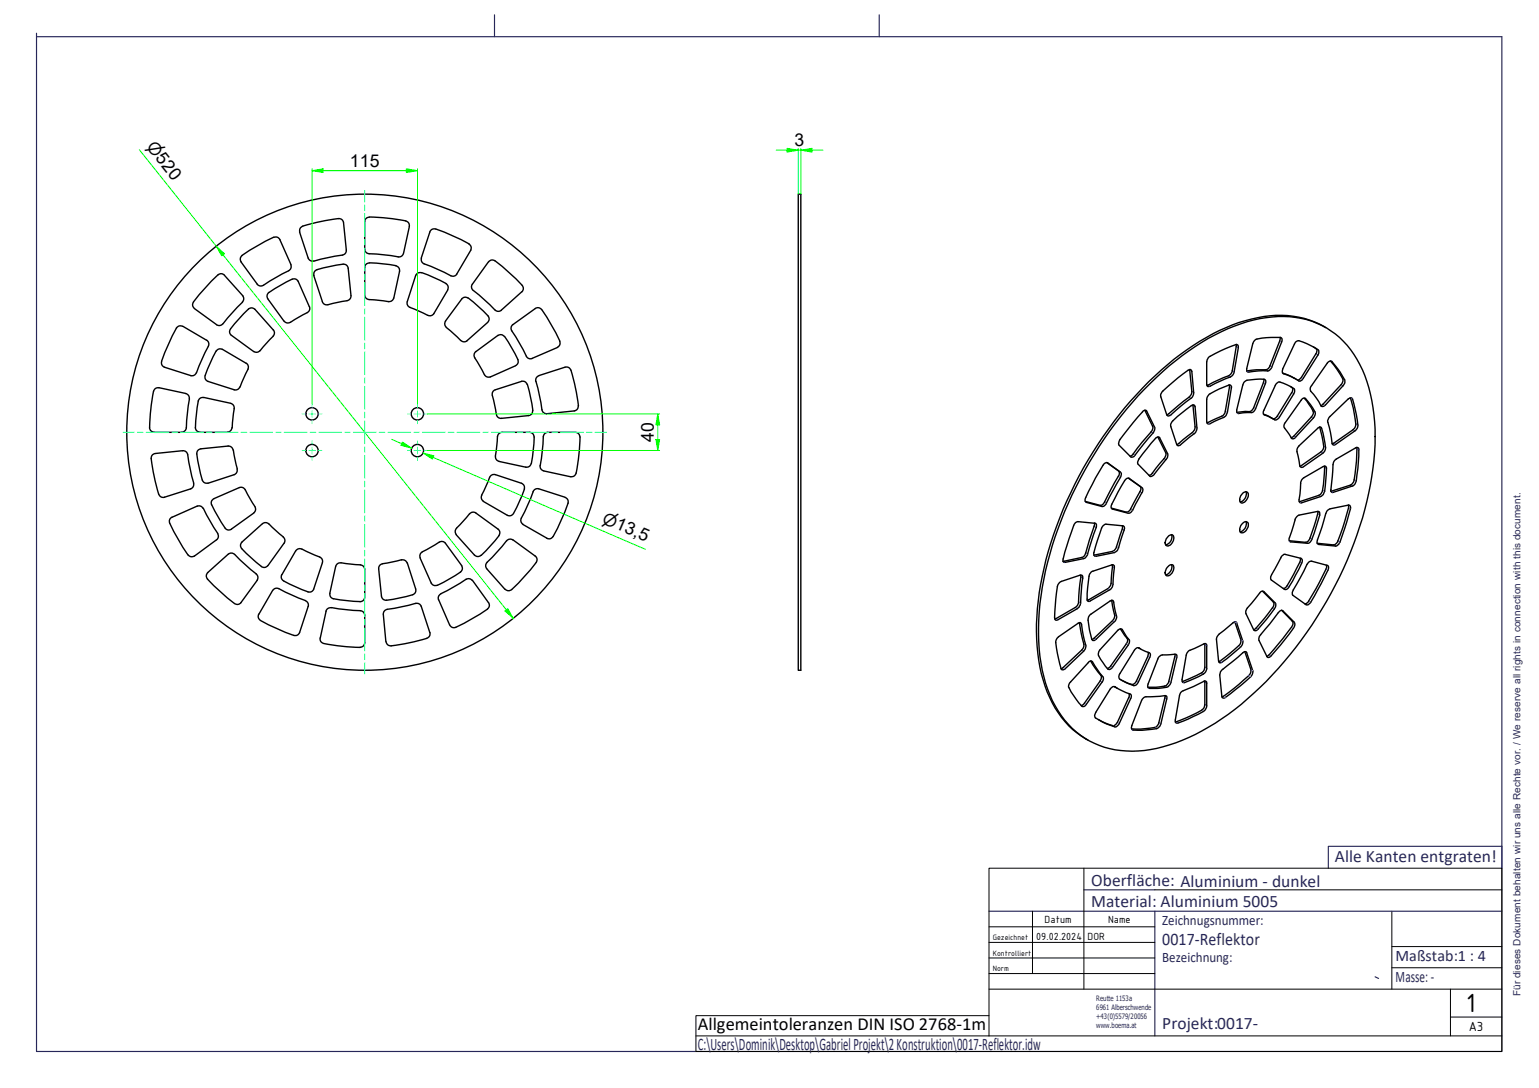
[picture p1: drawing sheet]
<svg xmlns="http://www.w3.org/2000/svg" width="420mm" height="297mm" viewBox="0 0 420 297" stroke-linecap="round" stroke-linejoin="round" font-family="sans-serif">
<!-- layer: AM_0 -->
<g fill="none" stroke="#000" stroke-width=".38">
<path d="M100.8 59.3a1.24 1.24 0 0 0-1.2 1.2M100.9 59.2l5 .4a14.8 14.8 0 0 1 5.5 1.1l.3 .4v.7l-1.5 7.3M217.9 53h.7v130h-.7zM59.5 75l-3.5 3.6a15.5 15.5 0 0 0-3.4 4.5l.1 .5 .4 .6 6 4.4a1.21 1.21 0 0 0 1.7-.2M59.5 75.1a1.24 1.24 0 0 1 1.8 0l5 5.7M65.8 71.5l4.4 6.1a1.24 1.24 0 0 0 1.7 .3l3.8-2.4 3.1-1.6M66.1 69.7a1.24 1.24 0 0 0-.3 1.8M74.7 64.8l-4.4 2.3-4.2 2.6M74.8 64.8a1.24 1.24 0 0 1 1.6 .6M76.4 65.4l3 6.8M79.4 72.3a1.24 1.24 0 0 1-.6 1.6M81.8 63.4l2.3 7.1"/>
<path d="M82.7 61.7l4.8-1.2a16 16 0 0 1 5.6-.7l.4 .3 .3 .7 .8 7.5M82.7 61.8a1.24 1.24 0 0 0-.9 1.5M84.1 70.4a1.24 1.24 0 0 0 1.6 .8M85.7 75.2l2.3 7.1M85.7 75.2a1.26 1.26 0 0 1 .8-1.6l3.2-.8a12.2 12.2 0 0 1 4.7-.5l.4 .3 .3 .6 .7 7.5M93.5 69.7l-4.4 .7-3.4 .9M94.5 68.3a1.24 1.24 0 0 1-1 1.3M99.6 60.5v7.5a1.24 1.24 0 0 0 1.2 1.3l4.4 .3 3.5 .5M100.8 71.8a1.24 1.24 0 0 0-1.2 1.2v7.5a1.24 1.24 0 0 0 1.2 1.3M100.9 71.8l3.2 .2 4 .5M108.1 72.6a1.24 1.24 0 0 1 1 1.5l-1.6 7.3M110.1 69.2a1.24 1.24 0 0 1-1.4 .9"/>
<path d="M113.5 75.2l-2.3 7.1M115.1 70.5a1.24 1.24 0 0 0 .7 1.6l6.5 2.8a1.71 1.71 0 0 0 2.2 .2l.2-.3M115.1 74.5a1.24 1.24 0 0 0-1.6 .8M115.1 74.4l3 1.2 3.7 1.8M121.7 77.4a1.24 1.24 0 0 1 .5 1.7M122.2 79.2l-3.8 6.4M128.5 68.3a1.35 1.35 0 0 0-.4-1.7l-4.5-2.2a15.1 15.1 0 0 0-5.4-1.9l-.4 .2-.5 .6-2.3 7.2M128.5 68.3l-3.8 6.5M129 77.6a1.24 1.24 0 0 0 .2 1.7l5.3 4.7a1.55 1.55 0 0 0 2.4 .7l5.5-5a1.2 1.2 0 0 0 .1-1.8M135.1 71.2a1.24 1.24 0 0 0-1.7 .3l-4.4 6.1M135.2 71.2l3.8 3.2 3.6 3.5M44.1 98.7a1.24 1.24 0 0 0 .8 1.6l7.2 2.2"/>
<path d="M48.2 89.5l-2.2 4.5-1.9 4.6M49.9 89.1a1.24 1.24 0 0 0-1.7 .5M49.9 89.1l6.5 3.8a1.24 1.24 0 0 1 .5 1.6l-2 4-1.3 3.3M59 95.8l-1.5 2.9a12.4 12.4 0 0 0-1.5 4.6l.2 .4 .6 .4 7.1 2.3M60.7 95.4l6.5 3.8M60.7 95.4a1.24 1.24 0 0 0-1.7 .5M62.9 89.8a1.24 1.24 0 0 0 .3 1.8M63.2 91.6l6.1 4.4M66.2 82.5l-3 3.1-2.3 2.8M66.2 80.7a1.24 1.24 0 0 1 0 1.8M67.2 99.2a1.24 1.24 0 0 1 .5 1.6M67.8 84.4a1.24 1.24 0 0 1 1.8 .1"/>
<path d="M67.8 84.4l-2.8 2.9-2.1 2.5M69.6 84.4l5 5.7a1.24 1.24 0 0 1-.1 1.7M71 95.7a1.24 1.24 0 0 1-1.7 .3M73.1 81.6a1.21 1.21 0 0 1 .4-1.8l2.7-1.7a11.2 11.2 0 0 1 4.3-2l.5 .2 .4 .6 3.1 6.8M73.2 81.6l4.3 6.1M74.6 91.8l-3.6 3.9M83.9 85.4l-4 2.2a1.5 1.5 0 0 1-2.3 .1M84.5 83.7a1.24 1.24 0 0 1-.6 1.6M95.8 80.7a1.49 1.49 0 0 1-1.8 1.5l-3.7 .8a1.49 1.49 0 0 1-2.3-.6M100.8 81.8l5.3 .6M107.5 81.4a1.24 1.24 0 0 1-1.5 .9M111.2 82.4a1.49 1.49 0 0 0 1.4 1.8l4.2 1.9"/>
<path d="M118.4 85.6a1.24 1.24 0 0 1-1.6 .5M121.9 89.4l3.4 3a1.51 1.51 0 0 0 2.2 .6M127.8 81.4a1.22 1.22 0 0 0-1.8 .2l-4.4 6.1a1.24 1.24 0 0 0 .3 1.7M127.8 81.3l2.5 2.1a11.9 11.9 0 0 1 3.2 3.5v.5l-.4 .6M129.9 96a1.5 1.5 0 0 0 .1 2.3l1.9 3.3a1.49 1.49 0 0 0 2 1.3M133.1 88.1l-5.6 4.9M136 91.6l-6.1 4.4M136 91.6a1.24 1.24 0 0 1 1.7 .3l1.8 2.7 1.9 3.6M139.7 90.3l3.6 6.1a1.68 1.68 0 0 0 1.6 1.6l7.3-3.1M140 88.6a1.24 1.24 0 0 0-.3 1.7M141.4 98.2a1.24 1.24 0 0 1-.7 1.6l-6.8 3.1M147.9 84.5a1.24 1.24 0 0 0-1.8-.3l-6.1 4.4"/>
<path d="M147.9 84.5l2.6 4.2a13.8 13.8 0 0 1 2.4 5.2l-.2 .4-.5 .5M329.9 97.6a28.9 28.9 0 0 1 7.9-3.5l.2 .2 .1 .6-1.2 6.9-.4 .6-.6 .5-5.8 2.6h-.4l-.3-.5v-6.2zM337.5 94l-1.1 7.2-.4 .9-.6 .5-5.9 2.7M342.5 93l.2-.2a19.2 19.2 0 0 1 7.1-.6l.2 .3v.6l-3.1 7.7-.6 .5h-2.8l-2.8 .3-.3-.3v-.7l1.6-6.8zM349.4 92.1v1l-2.8 7.1-.4 .5-.4 .3h-2.8l-2.6 .3M353.7 93.4l.7-.4a15.1 15.1 0 0 1 5.6 2.8l-.2 1.2-4 6.3-.4 .5-.4 .3-.4-.1-2-1.1-2.3-.9-.2-.4 .1-.9zM358.6 94.7l.9 .8-.1 .9-4.1 6.6-.7 .7h-.4M361.9 89.5a26 26 0 0 0-20.2-2.4 55.8 55.8 0 0 0-22.9 12.5 106.1 106.1 0 0 0-35.1 62.2 53.7 53.7 0 0 0 2.2 27.1 25 25 0 0 0 11.1 13.1M362.5 98.9l.9-.3a15 15 0 0 1 3.8 5.6l-.6 1.1-4.8 5.3-.4 .3h-.7l-1.4-2.3-1.5-1.8-.1-.7 .2-.6zM363.2 98.5l2.6 3.6 .8 1.3v.8l-.5 .8-4.8 5.3-.7 .4M42.1 118h7.5M43.4 105.8l7.3 1.7a1.24 1.24 0 0 1 1 1.4"/>
<path d="M43.4 105.9a1.3 1.3 0 0 0-1.5 .9l-.7 4.9a17.3 17.3 0 0 0-.2 5.7l.4 .4 .7 .2M51.7 108.9l-.8 7a1.53 1.53 0 0 1-1.3 2.1M53.6 101.8a1.24 1.24 0 0 1-1.6 .7M54.1 109.5a1.24 1.24 0 0 1 1.5-1l7.3 1.6M54.1 109.5l-.5 3.2a13.2 13.2 0 0 0-.1 4.7l.4 .4 .7 .2M54.6 118h7.5M63 110.1a1.48 1.48 0 0 1 .8 2.2l-.4 4.5M63.3 116.8a1.24 1.24 0 0 1-1.2 1.2M65.5 105.7a1.24 1.24 0 0 1-1.6 .7M67.7 100.8l-2.2 4.9M134.4 108l1.1 5.1M135.2 106.4a1.24 1.24 0 0 0-.8 1.5"/>
<path d="M135.5 113.1a1.24 1.24 0 0 0 1.4 1.1M142.3 104.1a1.24 1.24 0 0 1 1.6 .9M142.4 104.1l-7.1 2.3M144 104.9l.8 3.2 .7 4M144.3 113.5l-7.5 .7M145.4 112.1a1.24 1.24 0 0 1-1.1 1.4M145.8 119.3a1.24 1.24 0 0 0-1.2-1.3h-7.5a1.48 1.48 0 0 0-1.3 2l-.4 3.7a1.52 1.52 0 0 0 .8 2.2M145.8 119.3l-.2 3.2a11 11 0 0 1-.9 4.7l-.4 .3h-.8M146.3 104.1l1.5 6.9a1.71 1.71 0 0 0 1.1 1.9h.4M147.1 102.6a1.24 1.24 0 0 0-.8 1.5M149.5 118h7.6a1.24 1.24 0 0 1 1.2 1.3M149.6 118a1.53 1.53 0 0 0-1.3 2.1l-.8 7"/>
<path d="M155.8 101.1a1.24 1.24 0 0 0-1.5-.9l-7.2 2.3M155.9 101.1l1.2 4.8 .8 4.9M157.9 110.8a1.24 1.24 0 0 1-1.2 1.4l-7.4 .8M158.4 119.3l-.4 5-.7 4.9M312.1 112.2l.7-.2 .3 .3 2.1 4.3v.8l-.4 .8-5.1 6.3-.8 .3-3.3-3.2-.2-.5 .1-.5 1.5-2.2zM312.4 106.3a67.2 67.2 0 0 1 28.2-18.5 28 28 0 0 1 20.2 1 25.8 25.8 0 0 1 12.9 17 60.4 60.4 0 0 1 0 28.7 106.8 106.8 0 0 1-36.6 59.2 52.2 52.2 0 0 1-24.7 11.2 23.5 23.5 0 0 1-25.8-15.2 48.3 48.3 0 0 1-2.9-22.7 101.3 101.3 0 0 1 17.8-47.3l6-8zM312.5 112l2.1 4.3 .1 .8-.4 .8-2.6 2.9-2.5 3.4-.7 .3M315.5 119.7l.6-.4 .4 .1 2.3 4.5v.5l-.1 .6-3.8 4.8-.9 .3-3.4-3.4v-.5l.4-.9 1-1.5zM316.1 119.3l2.2 4.3v.8l-.5 .8-3.4 4.3-.7 .3M317.5 106.7l5.5-4.6 1.6-1.1h.6l.2 .4 .5 5.8-.2 .9-.3 .5-5.7 4.7-.7 .3-.5-.4-1.6-5.1v-.5zM320 115.1l4-3.4 1.2-1 .7-.2 .4 .5 .5 5.8-.2 .9a2.93 2.93 0 0 1-1.8 1.6l-2.7 2.3-.6 .1-1.9-5.4zM324.8 100.9l.6 6-.2 .8-.6 .7-6.1 4.9"/>
<path d="M325.7 110.5l.6 6-.2 .9-.6 .7-4.2 3.3M330.1 107.6l2.8-1.4 2.6-1.1h.4l.3 .4-1.1 7.1-.4 .9-.6 .5-4.2 1.7-.3-.1-.2-.5v-6.1l.2-.6zM335.6 105.1l.1 .5-1.4 7.3-.5 .6-4.3 1.9M339.7 104.3a2.3 2.3 0 0 1 1.9-.6l3.5-.1 .5 .3v.5l-2.8 7.2-.5 .8-.5 .2-3.8 .3-.3-.3-.1-.7 1.7-6.8zM344.9 113.1l2.7 1.2M345 103.6l-.1 .8-2.6 6.9-.5 .8-.7 .3-3.5 .2M348.5 104.7l.5-.4a9.1 9.1 0 0 1 4.4 2.1l-.2 1.2-4 6.4-.6 .5-.6 .1-2.9-1.4-.2-.6zM350.1 101.8l3.7 1.7M352.3 105.5l.6 .6-.1 .9-4.1 6.7-.7 .6h-.5M355.6 108.8l.5-.1a9.9 9.9 0 0 1 3 4.3l-.5 1.1-5.1 5.5-.8 .1-2.1-3v-.8zM356 108.7l1.3 1.6a3.2 3.2 0 0 1 1.2 2.7l-.5 .8-4.8 5.3-.7 .4M360.3 116.6l.6 2.6a6 6 0 0 1 .4 3.2l-.5 .8-5.9 4.1"/>
<path d="M362.8 114l5.3-5.1 .9-.3a25.2 25.2 0 0 1 1.6 8l-.7 1.1-5.5 3.8h-.4l-.3-.5-.5-3-.7-3zM368.7 108.6a30.1 30.1 0 0 1 1.4 7.7l-.7 1-5.7 3.9M49.8 123l-7.4 .8a1.26 1.26 0 0 0-1.1 1.4l.8 4.9a14.8 14.8 0 0 0 1.7 5.4l.4 .3h.7l7.2-2.3M49.9 123.1a1.24 1.24 0 0 1 1.3 1l.8 4.4 .9 3.4M52.8 131.9a1.24 1.24 0 0 1-.8 1.6M53.8 138.2a1.24 1.24 0 0 1 1.6 .6M53.8 138.2l-6.8 3a1.24 1.24 0 0 0-.7 1.6l2.3 4.5 2.7 4.2M54.8 122.5a1.24 1.24 0 0 0-1.1 1.4l.6 3.2a12 12 0 0 0 1.3 4.6l.5 .2h.7M55.5 138.8l2.1 3.9 1.9 2.9M57.8 137.8l1.5 2.9a13.4 13.4 0 0 0 2.7 3.9l.5 .1 .7-.2M62.3 121.8a1.24 1.24 0 0 1 1.3 1.1M62.3 121.8l-7.5 .7"/>
<path d="M63.7 122.9l1.1 5.1M63.9 129.6l-7.1 2.3M64.7 128.1a1.24 1.24 0 0 1-.8 1.5M65.3 133.1l-6.9 3.1a1.24 1.24 0 0 0-.6 1.6M65.3 133.1a1.49 1.49 0 0 1 2 1.3l2.3 3.9M69.6 138.3a1.24 1.24 0 0 1-.3 1.7l-6.1 4.4M132 136.9l6.4 3.7M133.7 130.3l-1.9 4.2a1.51 1.51 0 0 0 .2 2.4M135.2 129.6a1.24 1.24 0 0 0-1.5 .7M135.3 129.6l7.1 2.3M136.2 126l7.4 1.6M142.3 131.9a1.24 1.24 0 0 1 .8 1.6"/>
<path d="M143.2 133.5l-1.2 3a12.5 12.5 0 0 1-2.3 4.2l-.5 .1-.7-.1M145.6 134.2l-2.9 6.5a1.71 1.71 0 0 0-.2 2.2l.3 .2M147.1 133.5a1.24 1.24 0 0 0-1.6 .7M147.1 133.5l7.1 2.2M147.5 127.1a1.24 1.24 0 0 0 .9 1.4M148.5 128.6l7.3 1.6M154.3 135.8a1.24 1.24 0 0 1 .8 1.6l-1.9 4.6-2.2 4.5M157.3 129.2a1.24 1.24 0 0 1-1.5 .9M301.5 126.5l.5-.2 .4 .1 3.5 2.5 .2 .4-.2 1.1-4 7.3-.6 .5-.4 .1-4.4-1.2-.3-.5a56.1 56.1 0 0 1 5.3-10.1zM302.1 126.3l3.3 2.3 .2 .6-.1 .6-3.9 7.2-.6 .8-.6 .2-4.1-1.1M307.2 131l.5-.4h.6l3.5 2.5 .2 .6-.1 .6-2.7 4.9-.5 .7-.5 .2-4.5-1.1-.4-.5 .2-.8 1.7-3.3zM308 130.5l3.3 2.3 .2 .3-.2 .9-2.8 5.2-.6 .5-.4 .1-4-1.1"/>
<path d="M339.2 134.7a.87 .87 0 0 1 1.2-.4 .87 .87 0 0 1 .4 1.1 2.24 2.24 0 0 1-1.8 1.9 1.62 1.62 0 0 1 .2-2.6zM340.2 134.2a2.24 2.24 0 0 1-1.6 2.8M354.6 121.7l5.3-4.9 .7-.2a19 19 0 0 1 1.2 6.1l-.7 1-5.7 3.9-.4-.1-.2-.4-.7-3.8v-.8zM355.7 130.6l5.6-3.2 .4-.2 .3 .2a27.5 27.5 0 0 1-.6 7.3l-.8 .9-5.6 1.7-.4-.9 .4-3a3.5 3.5 0 0 1 .3-2.4zM359.7 139.6l-5.1 1-.4 .3-.6 .7-1.7 5.5 .1 .7 .4 .1 4.5 .4 .7-.2a25.9 25.9 0 0 0 2.7-8l-.2-.4-.4-.1a26.6 26.6 0 0 1-2.4 7.9l-.9 .6-4.4-.5M361.6 127.2a31.6 31.6 0 0 1-.7 7.2l-.9 .8-5.3 1.8M362.4 139.4l.7-.5 5-1 .4 .1 .2 .4a50.7 50.7 0 0 1-3.2 10.2l-.9 .5-4.6-.5-.3-.2v-1l2.2-7.2zM364.4 125.7l5.7-3.4 .5-.1 .3 .2a38.5 38.5 0 0 1-.9 9.5l-.6 .7-5.6 1.9-.5-.3 .6-7.3zM368.2 137.9a44.6 44.6 0 0 1-3.3 10.4l-.6 .5-4.7-.5M370.4 122.2a38.2 38.2 0 0 1-.9 9.4l-.8 .8-5.4 1.8M59.4 145.7a1.22 1.22 0 0 1-.3 1.7l-6 4.4a1.24 1.24 0 0 1-1.8-.3M64.1 151.4a1.27 1.27 0 0 0-1.8-.1l-5.6 5a1.28 1.28 0 0 0-.1 1.8l3.6 3.5a15.5 15.5 0 0 0 4.5 3.4l.5-.1 .6-.4 4.4-6.1"/>
<path d="M64.1 151.4l5.2 4.8a1.54 1.54 0 0 1 .9 2.2M66.1 148a1.24 1.24 0 0 0-.1 1.8l2.3 2.2 3.1 2.7M71.6 143l-5.6 5M71.7 143a1.24 1.24 0 0 1 1.7 .1M73.1 154.4a1.24 1.24 0 0 1-1.8 .3M73.4 143l3.3 3.1a1.51 1.51 0 0 1 .9 2.2l-4.4 6.1M76.9 156.9a1.24 1.24 0 0 0 .5 1.7M82.4 149.9a1.24 1.24 0 0 0-1.7 .5l-3.7 6.5M82.4 149.9l4.9 2.2M87.3 152.1a1.24 1.24 0 0 1 .7 1.5l-2.3 7.2a1.22 1.22 0 0 1-1.6 .8l-3.8-1.5-2.9-1.5M93.1 153.7a1.24 1.24 0 0 0-1.4 .9l-1.7 7.4M93.1 153.6l5.3 .6"/>
<path d="M98.4 154.2a1.24 1.24 0 0 1 1.2 1.3v7.5M109.6 152.9a1.24 1.24 0 0 1 1.5 .8M109.6 152.8l-4.4 1a1.49 1.49 0 0 0-1.8 1.5l.7 7.4M111.2 153.7l2.3 7.1a1.24 1.24 0 0 1-.9 1.6M114.7 152.3l3 6.8a1.24 1.24 0 0 0 1.7 .7M115.3 150.7a1.24 1.24 0 0 0-.6 1.6M119.9 148l-4.6 2.6M119.9 148a1.24 1.24 0 0 1 1.7 .3l4.4 6.1M124.5 146l5 5.6M126 154.4a1.24 1.24 0 0 1-.3 1.8l-2.7 1.7-3.6 1.9M127.2 158.2a1.24 1.24 0 0 1 1.7 .3M127.2 158.1l-2.9 1.9-3.9 2.1"/>
<path d="M128.2 140.3l-3 3.4a1.51 1.51 0 0 0-.6 2.2M128.2 140.3a1.24 1.24 0 0 1 1.7-.3l6.1 4.4a1.22 1.22 0 0 1 .2 1.8l-2 2.5-2.8 2.9M129 158.4l4.4 6.1a1.24 1.24 0 0 1-.3 1.8l-4.2 2.7-4.4 2.3M129.5 151.5a1.24 1.24 0 0 0 1.8 .1M133 153.5a1.24 1.24 0 0 0-.1 1.8l5 5.6M138.3 147.6l-2.3 2.8-3 3.1M140 147.4a1.24 1.24 0 0 0-1.7 .3M140 147.4l6.1 4.4a1.24 1.24 0 0 1 .3 1.7l-3.2 3.9a15.4 15.4 0 0 1-4.2 3.9l-.5-.1-.6-.3M142.7 143.2l6.6 3.7a1.24 1.24 0 0 0 1.7-.4M289.2 159.1l5.7-2.1h.4l.3 .3-.6 7.3-.4 1.2-5.8 3.4-.4 .1-.4-.2a42.1 42.1 0 0 1 .9-9.5zM293.6 142.7l.7-.3 4.8 .5 .2 .3v.8l-2.4 7.6-.6 .7-.5 .2-5 1-.5-.2-.1-.5a64.5 64.5 0 0 1 3.2-9.9zM295 157l-.6 7.6-.2 .6-.6 .6-5.6 3.2"/>
<path d="M297.9 156.2l5.6-2h.5l.2 .3-.4 5.1-.6 1.3-5.8 3.3-.5-.2a28.1 28.1 0 0 1 .6-7.3zM298.6 151.6h.1M298.8 142.8l-.1 .9-2.3 7.2-.4 .9-.7 .4-5 1.1M301.1 143.6l.8-.5 4.7 .5 .3 .1 .1 .5-1.6 5.4-.5 .8-.7 .5-5 1-.4-.1-.2-.4a35.9 35.9 0 0 1 2.5-7.8zM303.7 154.2l-.5 5.6-.7 .9-5.7 3.2M306.4 143.6v.8l-1.7 5.1-.3 .6-.7 .4-5 1.1M318.6 154.9l.3-.2a.84 .84 0 0 1 1.1-.5 .84 .84 0 0 1 .4 1.2 1.95 1.95 0 0 1-2 1.7l-.3-.7zM319.2 146.2a.8 .8 0 0 1 1-.1 .8 .8 0 0 1 .2 1.1 1.95 1.95 0 0 1-1.8 1.8h-.2a2.01 2.01 0 0 1 .8-2.8zM319.8 146a2.22 2.22 0 0 1-1.6 2.8M319.8 154.2a2.19 2.19 0 0 1-1.6 2.7M339 143.2a1 1 0 0 1 .8-.8 1 1 0 0 1 1 .5 2.11 2.11 0 0 1-2.1 2.5l-.2-.4v-.7zM340.2 142.4a2.3 2.3 0 0 1-1.6 2.8"/>
<path d="M350 151.8l.7-.5 4.5 1.1 .3 .6a27.9 27.9 0 0 1-4 7.7l-.5 .3-.4-.1-3.5-2.5-.2-.4 .3-1.1zM355 152.4v.5a39.9 39.9 0 0 1-4 7.5l-.7 .2M357.4 153.4l.7-.2 4.2 1.2 .3 .2 .1 .5a57.2 57.2 0 0 1-5.3 9.8l-.5 .2h-.3l-3.6-2.6-.2-.3 .3-1.1 3.7-7zM362.1 154.3v.8a61.2 61.2 0 0 1-5.2 9.5l-.7 .3M74.4 161.2l-3.7 6.5M74.5 161.2a1.24 1.24 0 0 1 1.6-.5l4 2 3.3 1.3M83.4 164a1.24 1.24 0 0 1 .7 1.6M84.1 165.5l-2.3 7.2a1.24 1.24 0 0 1-1.6 .8l-4.6-1.9a15.4 15.4 0 0 1-5-2.7l-.1-.5 .2-.7M90.1 162a1.24 1.24 0 0 0 1 1.5l4 .5 3.2 .2M90.4 165.9a1.24 1.24 0 0 0-1.4 1l-1.6 7.3a1.19 1.19 0 0 0 1 1.5l4.9 .7 5 .4M90.5 165.9l7 .8a1.53 1.53 0 0 1 2.1 1.3M99.6 163a1.24 1.24 0 0 1-1.3 1.3"/>
<path d="M99.6 168v7.5a1.24 1.24 0 0 1-1.3 1.2M104.6 167.8l.7 7.4M105.7 166.4a1.24 1.24 0 0 0-1 1.3M112.7 162.4l-3.2 .8a12.2 12.2 0 0 1-4.7 .5l-.4-.3-.3-.6M113.5 164.8a1.24 1.24 0 0 1 1.5 .8M113.5 164.7l-3.4 .9-4.4 .8M115 165.5l2.4 7.2a1.3 1.3 0 0 1-.9 1.6l-4.8 1.2a15.9 15.9 0 0 1-5.6 .7l-.4-.3-.3-.7M119.8 163.8l2.9 6.8M120.3 162.2a1.24 1.24 0 0 0-.6 1.6M122.8 170.6a1.24 1.24 0 0 0 1.6 .7M288.6 174.2l5.9-4.2h.5l.2 .3 .5 3.1 .8 3-.3 .9-5.4 5.2-.9 .4a25.2 25.2 0 0 1-1.6-8zM294.7 170l1.2 5.9-.1 .7-.5 .9-5.2 4.9-.4 .1"/>
<path d="M297.6 167.9l5.9-4 .5 .2 .5 2.8a2.24 2.24 0 0 1 .2 2.1l-.2 .5-5.3 5-.4 .4h-.5a14.3 14.3 0 0 1-1.1-6.4zM303.5 163.9l.9 4.2-.3 .9-5.6 5.4-.4 .1M305.2 172.1l.7-.4 .5 .2 1.1 1.9 .9 .9-.1 .9-4.8 6.8-.7 .4-.3-.1-.7-.9-1.3-1.8-.6-1-.1-.5 .6-1.2zM305.9 171.7l1.8 2.6 .1 .9-4.8 6.9-.7 .4M309.9 177.3l.4-.4 .5-.1 2.9 1.4 .3 .2 .1 .5-3.3 7.3-.6 .8-.7 .2-2-.8-1.8-1-.3-.6 .2-.6zM310.8 176.8l.5 .4M313.4 178.1v1.1l-3.5 7.3-.9 .4-2.9-1.2M320.7 178.6l-2.2 .2a1.99 1.99 0 0 0-1.8 .3l-.5 .5-2.8 7.1v1.1a11.3 11.3 0 0 0 5.6-.4l.7-1 1.6-7.1-.1-.5-.3-.2h-.2l.1 .4-1.8 7.4-.5 .7-2.8 .5h-2.3M324.4 177.8l4.2-2 .5-.1 .3 .2v6.8l-.2 .7a14.4 14.4 0 0 1-6.2 3l-.3-.9 1.1-6.6zM328.9 175.7v6.5l-.4 1.1a21.4 21.4 0 0 1-5.7 2.7M332.9 173.1l3.9-3.2h.8l1.7 5.3-.2 .9a33.6 33.6 0 0 1-5.9 4.9l-.4-.2-.1-.3-.6-5.9 .2-.8zM337.1 169.8l1.7 4.9-.1 .8a4.1 4.1 0 0 1-1.8 1.9l-4.2 3.2"/>
<path d="M339.9 177.9l1.6 4.9-.2 1.1a45.3 45.3 0 0 1-7.7 6.4M344 161.7l.5-.3 .6 .1 3.1 3.1 .1 .7a28.3 28.3 0 0 1-5.3 6.8l-.4 .1-.3-.3-2.1-4.3-.1-.8 .5-.8zM344.7 161.4l2.9 2.9 .1 1a39.6 39.6 0 0 1-5.2 6.5l-.2 .1M349.2 167l.7-.4 .3 .1 3.2 3.2 .1 .7a38 38 0 0 1-6.7 8.6l-.5 .3-.4-.1-2.2-4.5v-.5l.5-1.1zM349.9 166.6l2.9 3 .1 1a61.9 61.9 0 0 1-6.8 8.5l-.3 .1M297.3 180.6l.7-.1 .3 .2 2.9 4.2v.5l-.1 .6-4.6 6.3-.3 .5-.5 .1a15.2 15.2 0 0 1-4-5.6l.3-.9zM297.8 180.5l2.9 4.1v.5l-.3 .8-4.4 6.1-.9 .6M303.3 187.9l.4-.4h.7l1.9 1.1 2.4 .9 .2 .4-.1 .6-3.2 7-.9 .9a14.1 14.1 0 0 1-5.7-2.5l-.2-.5 .3-.9zM304.2 187.4l.9 .5M308.2 189.3l.1 .9-3.2 7-.9 .9a11 11 0 0 1-4.4-1.6M318 189.9l-5.3 .3-.7 .5-3 7.4v1a14.8 14.8 0 0 0 7.2-.4l.7-1.1 1.6-6.7v-.8l-.3-.2h-.2l.1 .4-1.8 7.3-.6 .8-4.3 .7-2.5-.1M322.3 189.1l.7-.5 5.8-2.7 .6 .2v6.9l-.4 .9a31.9 31.9 0 0 1-7.9 3.5l-.2-.3v-.5l1.1-6.7z"/>
<path d="M328.9 185.9v6.5l-.2 .9a21.2 21.2 0 0 1-7.8 3.8M333.6 182.9l5.7-4.7 .7-.3 .3 .1 1.7 5.1-.2 1.2a42.9 42.9 0 0 1-7.7 6.3l-.4-.1-.1-.5-.6-5.7 .2-.9z"/>
<circle cx="85.2" cy="113" r="1.68"/>
<circle cx="99.6" cy="118" r="65"/>
<circle cx="114" cy="113" r="1.68"/>
<circle cx="85.2" cy="123" r="1.68"/>
<circle cx="114" cy="123" r="1.68"/>
</g>
<!-- layer: AM_TANG -->
<g fill="none" stroke="#8080ff" stroke-width=".27">
<path d="M337.5 94.6l.6 .3M346.7 99.9l.5 .3M349.4 93.1l.5 .3M359.2 96.6l.6 .4M359.3 95.2l.6 .3M363.3 98.5l.3 .2M312.6 112l.5 .3M314.3 117.9l.5 .3M314.6 116.3l.6 .3M316.2 119.3l.4 .3M319.1 113l.6 .3M324.6 108.4l.5 .4"/>
<path d="M324.8 101.1l.6 .3M325.4 106.9l.5 .3M325.5 118.1l.5 .3M325.7 110.7l.6 .3M326.3 116.5l.5 .3M329.8 115.4l.5 .3M329.8 105.1l.5 .4M333.5 113.7l.6 .3M334.5 112.3l.6 .3M335.4 102.6l.5 .3M335.7 105.6l.5 .4M336.4 101.2l.5 .3"/>
<path d="M337.6 112.6l.6 .3M340.4 101.3l.5 .3M341.1 112.4l.5 .2M342.3 111.3l.5 .3M344.9 104.4l.5 .4M345.1 113.2l.1 .1M345.5 101l.6 .3M348.7 113.7l.5 .3M350.3 102h.1M352.6 107.2l.6 .4M352.7 105.8l.6 .3M353.2 119.1l.5 .3"/>
<path d="M355.3 103l.5 .3M356.2 108.7l.2 .1M358 113.8l.6 .3M358.5 112.2l.5 .3M360.3 116.6l.5 .4M361.3 110.3l.5 .3M366.1 105l.5 .3M366.6 103.4l.5 .3M368.7 108.6l.6 .4M369.4 117.3l.5 .4M370.1 115.7l.6 .4M296.4 137l.1 .1"/>
<path d="M300.4 138l.5 .3M301.6 137l.5 .3M302.3 126.4h.1M303.5 138.9l.2 .1M305.3 130l.6 .4M305.4 128.6l.5 .3M307.5 139.8l.5 .3M308.2 130.5l.1 .1M308.7 138.9l.5 .3M309.4 123.9l.5 .4M311.2 134.2l.5 .3M311.3 132.8l.5 .3"/>
<path d="M314.6 129.2l.5 .3M317.8 125.2l.5 .3M318.3 123.6l.5 .3M321.8 121.1l.5 .3M354.8 137l.5 .3M355.3 127.1l.6 .3M360 135.2l.6 .4M360.6 123.4l.5 .3M361.1 133.8l.5 .4M361.4 121.8l.5 .4M361.6 127.6l.5 .3M363.5 134.1l.5 .3"/>
<path d="M364.1 121l.5 .3M368.2 138.6l.5 .3M368.7 132.4l.5 .3M369.7 131l.6 .3M370.5 122.5l.5 .3M290.3 153.3l.5 .2M295.1 157.5l.5 .3M295.3 152.2l.5 .3M296.4 150.9l.5 .3M298.7 143.7l.6 .3M298.7 151.6l.5 .3M303.3 159.2l.5 .4"/>
<path d="M303.7 154.7l.5 .3M303.7 150.5l.5 .4M304.8 149.3l.6 .3M306.4 144.4l.5 .3M351.4 159.9l.5 .3M352 147.8l.4 .1M354.8 153.5l.5 .3M356.4 148.1l.5 .2M357.6 146.9l.5 .3M359.7 148.4l.3 .2M359.7 140.3l.6 .3M362 155.4l.5 .3"/>
<path d="M364 148.8l.6 .3M365.3 147.7l.5 .3M288.3 168.9l.5 .3M293.6 165.8l.5 .4M294.4 164.3l.6 .3M294.7 170.2l.6 .3M295.3 177.5l.5 .3M295.9 175.9l.5 .2M297.1 163.8l.5 .3M298.7 174.2l.5 .3M302.5 160.7l.5 .3M303.5 164.1l.5 .3"/>
<path d="M303.7 169.5l.5 .2M304.3 167.9l.5 .2M305.9 171.7l.5 .2M307.5 175.8l.5 .3M307.7 174.3l.5 .3M310.9 176.9h.1M313.4 179.2l.5 .3M320.7 179.2l.5 .4M328.9 176l.5 .3M337.1 169.8l.5 .3M338.1 176.3l.6 .3M338.8 174.7l.5 .3"/>
<path d="M339.9 177.9l.5 .3M343 171.4l.5 .4M344.9 161.4l.2 .1M346.5 178.7l.5 .4M347.4 165.9l.5 .3M347.6 164.3l.6 .3M350 166.7h.2M352.6 171.2l.5 .3M352.8 169.6l.6 .3M357.3 164.1l.5 .4M290.3 182.2l.5 .3M296 192l.5 .3"/>
<path d="M297.9 180.5l.4 .2M300.4 185.9l.5 .3M300.5 184.4l.6 .3M303.2 181.8l.5 .4M303.8 198.1l.5 .3M304.3 187.5h.1M305.1 197.2l.5 .3M308.2 190.4l.5 .3M309 199.1l.3 .2M309 186.9l.5 .3M310.3 185.9l.5 .3M313.4 187.8l.4 .1"/>
<path d="M315.2 198.6l.6 .3M316.4 197.3l.5 .3M317.9 187.3l.6 .3M318 190.5l.5 .4M319.1 186l.6 .4M321.1 197.1l.5 .3M322.9 186l.5 .4M328 193.9l.5 .3M328 183.7l.5 .3M328.9 192.4l.5 .2M328.9 186.2l.5 .3M328.9 182.2l.5 .3"/>
<path d="M333.1 180.5l.5 .3M334 190.1l.5 .3M340.9 184.5l.5 .3M341.5 182.8l.5 .3"/>
</g>
<!-- layer: AM_0 -->
<g fill="#000">
<circle cx="290.3" cy="153.3" r=".19"/>
<circle cx="337.1" cy="169.8" r=".19"/>
<circle cx="339.9" cy="177.9" r=".19"/>
</g>
<path d="M10 10h400v277.1h-400zM10 9.1v.9M135 4v6M240 4v6M362.6 237v-5.9h47.4v5.9M270 248.8h140M295.9 242.9h19.4M315.3 248.8v34M375.4 266.7l1 .4" fill="none" stroke="#262659" stroke-width=".32"/>
<!-- layer: AM_0 -->
<path d="M380 258.4h30M380 248.8v21.3M270 277.3h-80v9.8h80M380 264.2h30M190 282.8h80" fill="none" stroke="#000" stroke-width=".27"/>
<!-- layer: Schriftkopf -->
<path d="M295.9 237v33.1M270 253h45.3M270 257.3h45.3M281.9 248.8v17M315.3 242.9h94.7M270 261.5h45.3M270 265.8h45.3M270 270.1h140M396 277.7h14M396 270.1v12.7M410 282.8h-140v-45.8h140v50.1h-140" fill="none" stroke="#000" stroke-width=".27"/>
<!-- layer: AM_5 -->
<path d="M59.1 67.2l1.8 2.4" fill="none" stroke="#0f0" stroke-width=".27"/>
<path d="M59.1 67.2l2.2 2.1-.8 .5z" fill-rule="evenodd" fill="#0f0"/>
<path d="M59.1 67.2l2.2 2.1-.8 .5zM138.2 166.5l1.9 2.3" fill="none" stroke="#0f0" stroke-width=".27"/>
<path d="M137.9 166.8l.7-.6 1.5 2.6z" fill-rule="evenodd" fill="#0f0"/>
<path d="M38 40.9l21.1 26.3M218.6 41h3.1M60.9 69.6l77.3 96.9M137.9 166.8l.7-.6 1.5 2.6z" fill="none" stroke="#0f0" stroke-width=".27"/>
<path d="M218.6 41l3.1-.5v1z" fill-rule="evenodd" fill="#0f0"/>
<path d="M214.9 41h3M218.6 41l3.1-.5v1z" fill="none" stroke="#0f0" stroke-width=".27"/>
<path d="M214.9 40.5l3 .5-3 .5z" fill-rule="evenodd" fill="#0f0"/>
<path d="M85.2 46.6h3M211.9 41h3M214.9 40.5l3 .5-3 .5zM217.9 41h.7M217.9 40.5v12.5M218.6 40.5v12.5M221.7 41h3" fill="none" stroke="#0f0" stroke-width=".27"/>
<!-- layer: AM_7 -->
<g fill="none" stroke="#0ff" stroke-width=".27">
<path d="M99.6 52v3.2M99.6 55.9v1.6M99.6 58.3v6.3M99.6 65.4v1.5M99.6 67.7v6.3M99.6 74.8v1.6M99.6 77.1v6.3M99.6 84.3v1.5M99.6 86.6v6.3M99.6 93.6v1.6M99.6 96v6.3M33.6 118h3.1"/>
<path d="M37.5 118h1.6M39.9 118h6.3M46.9 118h1.6M49.3 118h6.3M56.4 118h1.5M58.7 118h6.3M65.8 118h1.6M68.1 118h6.3M75.2 118h1.6M77.6 118h6.3M82.5 113h.9M84.3 113h1.8"/>
<path d="M84.6 118h1.6M85.2 110.3v.9M85.2 112.1v1.8M85.2 114.8v.9M87 113h.9M87 118h6.3M94.1 118h1.5M96.5 118h6.2M99.6 103.1v1.5M99.6 105.5v6.2M99.6 112.5v1.6M99.6 114.9v6.2"/>
<path d="M103.5 118h1.6M105.9 118h6.2M111.3 113h.8M113 118h1.5M113 113h1.9M114 110.3v.9M114 112.1v1.8M114 114.8v.9M115.3 118h6.3M115.8 113h.8M122.4 118h1.6M124.7 118h6.3"/>
<path d="M131.8 118h1.5M134.2 118h6.3M141.2 118h1.6M143.6 118h6.3M150.6 118h1.6M153 118h6.3M160.1 118h1.6M162.4 118h3.2M82.5 123h.9M84.3 123h1.8M85.2 120.3v.9M85.2 122.1v1.8"/>
<path d="M85.2 124.8v.9M87 123h.9M99.6 122v1.5M99.6 124.3v6.3M99.6 131.4v1.6M99.6 133.7v6.3M111.3 123h.8M113 123h1.9M114 120.3v.9M114 122.1v1.8M114 124.8v.9M115.8 123h.8"/>
<path d="M99.6 140.8v1.6M99.6 143.2v6.3M99.6 150.2v1.6M99.6 152.6v6.3M99.6 159.6v1.6M99.6 162v6.3M99.6 169.1v1.6M99.6 171.4v6.3M99.6 178.5v1.6M99.6 180.9v3.1"/>
</g>
<!-- layer: AM_5 -->
<path d="M85.2 46.6l3-.5v1z" fill-rule="evenodd" fill="#0f0"/>
<path d="M85.2 46.6l3-.5v1zM110.9 46.6h3.1" fill="none" stroke="#0f0" stroke-width=".27"/>
<path d="M110.9 46.1l3.1 .5-3.1 .5z" fill-rule="evenodd" fill="#0f0"/>
<path d="M85.2 46.1v64.2M88.2 46.6h22.7M110.9 46.1l3.1 .5-3.1 .5zM114 46.1v64.2M179.6 113v3" fill="none" stroke="#0f0" stroke-width=".27"/>
<path d="M179.6 113l.5 3h-1z" fill-rule="evenodd" fill="#0f0"/>
<path d="M179.6 113l.5 3h-1zM179.6 120v3" fill="none" stroke="#0f0" stroke-width=".27"/>
<path d="M179.1 120h1l-.5 3z" fill-rule="evenodd" fill="#0f0"/>
<path d="M116.6 113h63.5M179.6 116v4M115.5 123.7l2.7 1.2M116.6 123h63.5M179.1 120h1l-.5 3z" fill="none" stroke="#0f0" stroke-width=".27"/>
<path d="M115.5 123.7l2.9 .7-.4 .9z" fill-rule="evenodd" fill="#0f0"/>
<path d="M109.7 121.1l2.7 1.3M115.5 123.7l2.9 .7-.4 .9z" fill="none" stroke="#0f0" stroke-width=".27"/>
<path d="M109.9 120.7l2.5 1.7-2.9-.8z" fill-rule="evenodd" fill="#0f0"/>
<path d="M106.9 119.9l2.8 1.2M109.9 120.7l2.5 1.7-2.9-.8zM115.5 123.7l60.7 26.3" fill="none" stroke="#0f0" stroke-width=".27"/>
<text font-size="7.7" x="400.2" y="276.3">1</text>
<text font-size="5" x="190.5" y="281.2">Allgemeintoleranzen DIN ISO 2768-1m</text>
<g font-size="4.8">
<text x="216.9" y="39.9">3</text>
<text x="95.5" y="45.5">115</text>
<text x="178.5" y="120.7" transform="rotate(-90 178.5 120.7)">40</text>
</g>
<g font-size="4.8" fill="#262659">
<text x="364.4" y="235.3">Alle Kanten entgraten!</text>
<text x="297.9" y="241.8">Oberfläche: Aluminium - dunkel</text>
<text x="297.9" y="247.7">Material: Aluminium 5005</text>
<text x="317.3" y="257.9">0017-Reflektor</text>
<text x="317.3" y="281">Projekt:0017-</text>
<text x="190.5" y="286.7">C:\Users\Dominik\Desktop\GabrielProjekt\2Konstruktion\0017-Reflektor.idw</text>
</g>
<g font-size="4.6">
<text x="39.8" y="40.1" transform="rotate(51 39.8 40.1)">⌀520</text>
<text x="164.1" y="142.7" transform="rotate(23 164.1 142.7)">⌀13,5</text>
</g>
<g font-size="4.4" fill="#262659">
<text x="381" y="262.4">Maßstab:1 : 4</text>
<text x="381" y="268">Masse:-</text>
</g>
<g font-size="3.9" fill="#262659">
<text x="317.3" y="252.7">Zeichnugsnummer:</text>
<text x="317.3" y="262.7">Bezeichnung:</text>
</g>
<text font-size="3.9" x="401" y="281.5">A3</text>
<g font-size="3">
<text x="282.9" y="256.7">09.02.2024</text>
<text x="285.2" y="252">Datum</text>
<text x="296.9" y="256.7">DOR</text>
<text x="302.5" y="252">Name</text>
</g>
<text font-size="2.7" fill="#262659" x="415.1" y="272" transform="rotate(-90 415.1 272)">Für dieses Dokument behalten wir uns alle Rechte vor. / We reserve all rights in connection with this document.</text>
<g font-size="2.3">
<text x="271" y="256.7">Gezeichnet</text>
<text x="271" y="260.9">Kontrolliert</text>
<text x="271" y="265.2">Norm</text>
</g>
<g font-size="2" fill="#262659">
<text x="299.3" y="273.3">Reutte 1153a</text>
<text x="299.3" y="275.8">6961 Alberschwende</text>
<text x="299.3" y="278.2">+43(0)5579/20056</text>
<text x="299.3" y="280.7">www.boema.at</text>
</g>
</svg>
